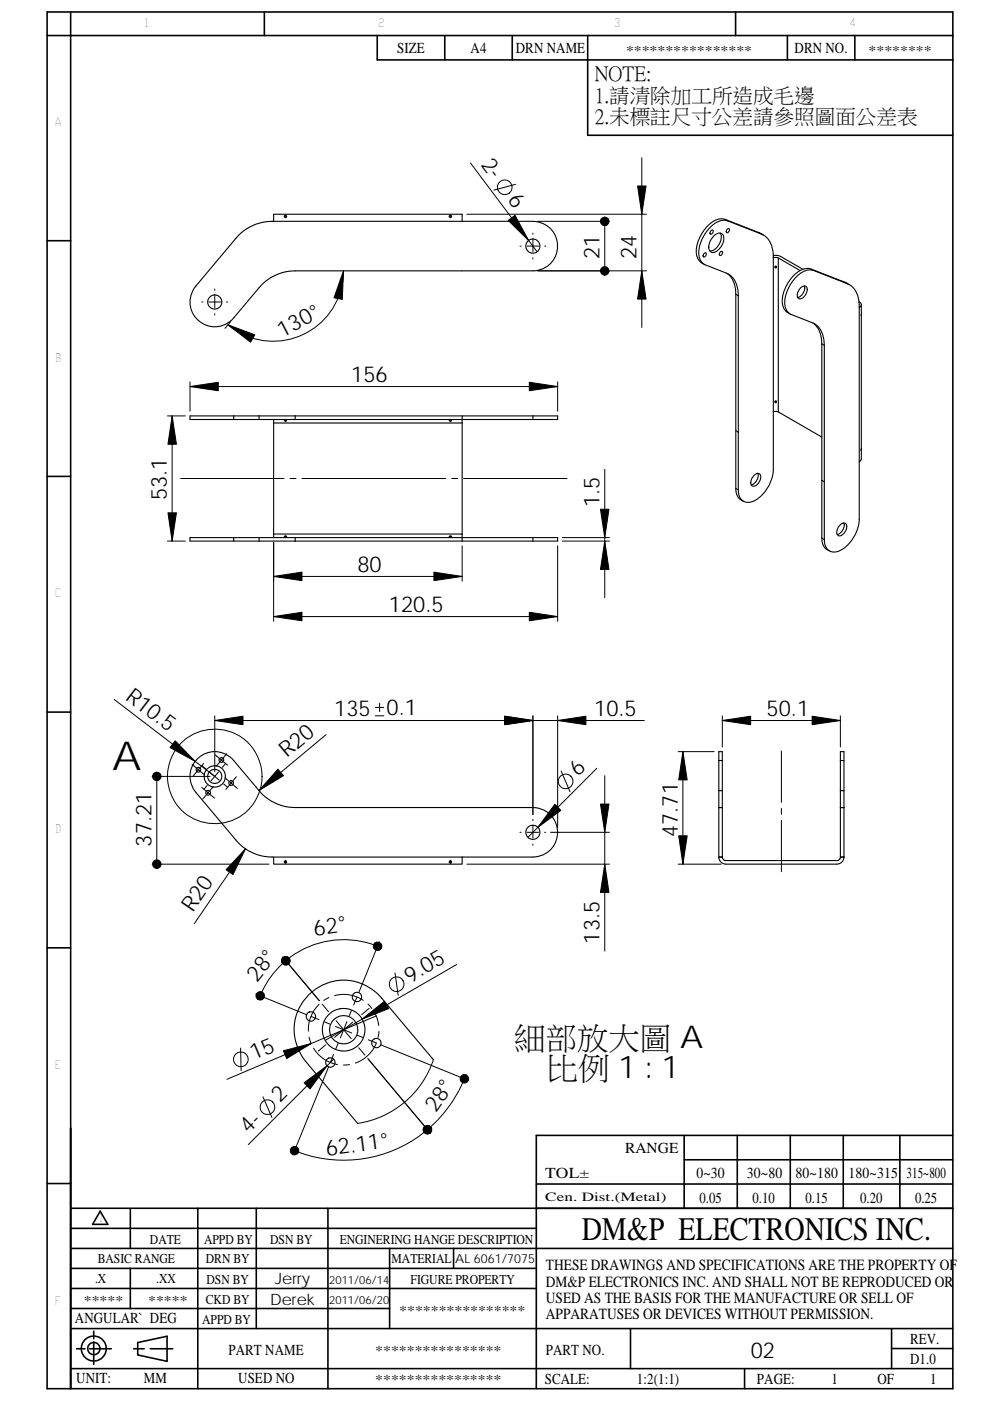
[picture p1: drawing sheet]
<svg xmlns="http://www.w3.org/2000/svg" width="210mm" height="297mm" viewBox="0 0 210 297" stroke-linecap="round" stroke-linejoin="round" font-family="sans-serif">
<g fill="none" stroke="#000" stroke-width=".34">
<path d="M10 2.5h192.1v291.9h-192.1zM15 2.5v291.9M56.1 2.5v5M80 7.5v5.2h122.1M94.3 7.5v5.2M108.6 7.5v5.2M124.7 7.5v21.2h77.4M156 2.5v5M167 7.5v5.2M181.3 7.5v5.2M202.1 7.5h-192.1M10 51h5"/>
<path d="M10 101h5M10 151h5M10 201h5M10 250.9h5M15 256.2h187.1M21.3 256.8l1.6 2.8h-3.3zM27.6 256.3v8.4M42 256.2v38.2M54.4 256.2v25.5M69.6 256.2v38.2M113.7 251h88.4M145.1 245.9h57"/>
<path d="M145.1 240.7v15.5M156.4 240.7v15.5M167.6 240.7v15.5M178.9 240.7v15.5M190.9 240.7v15.5M202.1 240.7h-88.4v53.7M15 264.7h187.1M15 260.4h98.7M15 268.9h98.7M15 273.2h98.7M15 277.4h67.6M27.6 268.9v8.5"/>
<path d="M82.6 264.7v17M96.2 264.7v4.2M15 290.2h187.1M15 281.7h187.1M16.3 286h1.7M19 286h4.6M19.9 284.5v4.8M19.9 282.2v1.6M28.4 286h2.2M29.2 284.6l6.2-1.3v5.3l-6.2-1.3zM31.9 286h4.7M133.7 281.7v8.5"/>
<path d="M157.9 290.2v4.2M189.1 281.7v8.5M189.1 285.9h13"/>
<circle cx="19.9" cy="285.9" r="2.65"/>
<circle cx="19.9" cy="285.9" r="1.3"/>
</g>
<g fill="none" stroke="#000" stroke-width=".23">
<path d="M50.6 49.9a10.1 10.1 0 0 1 7.4-3h55a5.2 5.2 0 0 1 5.3 5.3 5.2 5.2 0 0 1-5.3 5.2h-50.4a10 10 0 0 0-7.7 3.6l-5.3 6.4a5.2 5.2 0 0 1-7.4 .6 5.2 5.2 0 0 1-.7-7.3zM60.5 45.7v.4M95.5 45.7v.4M98 46.9v-1.5h-40v1.5M149.3 53.8l.2-.2a.4 .4 0 0 1 .4 .4 .4 .4 0 0 1-.4 .4l-.2 .1-.2-.1zM150.7 49l.3-.2a.46 .46 0 0 1 .2 .6 .46 .46 0 0 1-.5 .2l-.1-.2zM151.4 50a1.11 1.11 0 0 1 1.2-.6 1.11 1.11 0 0 1 .9 1 3.3 3.3 0 0 1-2.2 3.1 1.37 1.37 0 0 1-.8-2.1zM152.8 49.4a2.9 2.9 0 0 1-2.2 3.8M152.9 53.4l.1-.1a.45 .45 0 0 1 .2 .6 .45 .45 0 0 1-.5 .2l-.1-.3zM153.8 46.5a4.1 4.1 0 0 0-4.3 2.1 7.2 7.2 0 0 0-1.7 5.7 2.63 2.63 0 0 0 1.5 1.7M153.8 46.5l.5 .3M153.8 46.5l7.2 2.8"/>
<path d="M154.2 48.6l.4-.1a.47 .47 0 0 1 0 .6 .47 .47 0 0 1-.5 .1zM154.2 58a5.1 5.1 0 0 1 1.9 4.4l.5 .3M154.3 46.8l7.2 2.8M154.3 46.8a4.1 4.1 0 0 0-4.3 2.1 7.2 7.2 0 0 0-1.7 5.7l.4 .8 .5 .6 4.9 1.9a4.7 4.7 0 0 1 2.5 4.8M161 49.3l.5 .3M161 49.3l.9 .5M161.5 49.6a4.7 4.7 0 0 1 2.5 4.8v45.2a8 8 0 0 1-4.3 6.7 2.19 2.19 0 0 1-2.3-.2 2.19 2.19 0 0 1-.8-2.2M164 54.7l1-.1 4.7 2.8M164 54.2l1.4 .1 4.9 2.8M165.1 54.7v32.6M172 57l7.2 2.8M172.6 57.3l7.1 2.9"/>
<path d="M172.6 57.3a2.54 2.54 0 0 0-3.4 .4 7.8 7.8 0 0 0-3.2 7.1 2.51 2.51 0 0 0 1.5 1.7M172.6 57.3a4.1 4.1 0 0 0-4.3 2.1 7.3 7.3 0 0 0-1.7 5.7l.3 .8 .6 .6 4.8 1.9a4.7 4.7 0 0 1 2.5 4.8M179.2 59.8l1 .6M179.2 59.8l.5 .4M156.1 62.4v28.9l.5 .3M156.6 62.7v41.2M169.9 61a.79 .79 0 0 1 1.1-.2 .79 .79 0 0 1 .1 1.1 1.51 1.51 0 0 1-1.7 1.4 1.77 1.77 0 0 1 .5-2.3zM170.6 60.6a2.02 2.02 0 0 1-1.4 2.5M172.5 68.5a5.1 5.1 0 0 1 1.8 4.4M174.3 72.9l.5 .3M174.3 72.9v41.2M174.8 73.2v41.2"/>
<path d="M179.7 60.2a5 5 0 0 1 2.5 5v32.7M182.2 64a.63 .63 0 0 1 .5 .6 .63 .63 0 0 1-.5 .6M182.7 64.6v30.9v-.3M49.6 88.2v.7M49.6 88.2h-9.3v.7h9.3M49.6 88.2h5.3M49.6 88.9h5.3M54.9 88.2v.7M54.9 88.2h7.7M54.9 88.9h7.7M58 88.9v.8M58 89.7v23.5"/>
<path d="M58 89.7h40M60.3 89.1l.5 .1-.3 .1zM60.5 89v.3M62.6 88.2v.7M62.6 88.9h50.4M62.6 88.2h35.4M95.3 89.1l.5 .1-.3 .1zM95.5 89v.3M98 89.7v23.5M113 88.2h-15v1.5M113 88.2h5.3v.7h-5.3M113 88.2v.7"/>
<path d="M156.1 91.3v12.3l.5 .3M164 87.3l.7-.1 .4 .1M165.1 87.3l9.2 5.4M182.2 97.9v12.2a7.7 7.7 0 0 1-4.9 6.9 2.21 2.21 0 0 1-2.5-2.6M182.7 95.4v2l-.5 .5M40.3 114h9.3v.7h-9.3zM49.6 114h5.3M49.6 114.7h5.3M54.9 114v.7M54.9 114h7.7M54.9 114.7h7.7M58 113.2v.8"/>
<path d="M58 113.2h40v1.5M60.3 113.7a.23 .23 0 0 1 .3-.1 .23 .23 0 0 1 .2 .2l-.4 .1zM60.5 113.6v.3M62.6 114v.7M62.6 114.7h50.4M62.6 114h50.4M95.3 113.7a.23 .23 0 0 1 .3-.1 .23 .23 0 0 1 .2 .2l-.4 .1zM95.5 113.6v.3M113 114h5.3v.7h-5.3M113 114v.7M156.1 103.6a2.61 2.61 0 0 0 1.6 2.7M159.8 101l.8-.6h.4a1.66 1.66 0 0 1-.4 2.4 .74 .74 0 0 1-1 .2 .74 .74 0 0 1-.3-.9z"/>
<path d="M160.7 100.4a2.04 2.04 0 0 1-1.4 2.4M174.3 114.1a2.59 2.59 0 0 0 1.6 2.7M174.3 101.9l.5 .3M174.3 114.1l.5 .3M178.1 111.4a.78 .78 0 0 1 .8-.5 .78 .78 0 0 1 .7 .7v.3a1.88 1.88 0 0 1-1.8 1.7 1.59 1.59 0 0 1 .3-2.2zM179 110.9a2 2 0 0 1-1.4 2.4M42.2 160.6a5.2 5.2 0 0 1 7.4 .6l5.3 6.4a10 10 0 0 0 7.7 3.6h50.4a5.2 5.2 0 0 1 5.3 5.3 5.2 5.2 0 0 1-5.3 5.2h-55a10 10 0 0 1-7.9-3.6l-8.6-10.1a5.2 5.2 0 0 1 .7-7.4zM152.5 161.2v-1.8h.7v1.8M152.5 161.2v6.4M152.5 161.2h.7M152.5 167.6v3.6M152.5 167.6h.7"/>
<path d="M152.5 171.2h.7M152.5 171.2v10.5M153.2 161.2v6.4M153.2 167.6v14.1a.75 .75 0 0 0 .8 .8h23.5a.72 .72 0 0 0 .7-.8M178.2 167.6h.8v3.6h-.8zM178.2 161.2h.8v6.4M178.2 161.2v-1.8h.8v1.8M178.2 161.2v6.4M58 181.7v1.5h40v-1.5M60.3 182.6l.3-.1 .2 .3-.3 .2zM60.5 182.5v.5M95.4 182.6l.2-.1 .2 .4h-.4z"/>
<path d="M95.5 182.5v.5M152.5 181.7l.1 .6a1.52 1.52 0 0 0 1.4 .9h23.8a1.49 1.49 0 0 0 1.2-1.5M152.5 181.7h.7M153.6 182.4h.1M178.1 182.1h.1M178.2 181.7h.8M178.2 181.7v-10.5h.8v10.5M91.9 224.7l-11-13.1a10.5 10.5 0 0 0-14.7-1.3 10.5 10.5 0 0 0-1.3 14.8l11 13.1"/>
<circle cx="60.6" cy="45.9" r=".24"/>
<circle cx="95.5" cy="45.9" r=".24"/>
<circle cx="113" cy="52.2" r="1.5"/>
<circle cx="164.6" cy="56.6" r=".19"/>
<circle cx="45.6" cy="64" r="1.5"/>
<circle cx="164.6" cy="85.2" r=".21"/>
<circle cx="42.1" cy="163.2" r=".49"/>
<circle cx="44.1" cy="168.1" r=".5"/>
<circle cx="45.6" cy="164.6" r="2.26"/>
<circle cx="45.6" cy="164.6" r="1.5"/>
<circle cx="47" cy="161.1" r=".5"/>
<circle cx="49" cy="166" r=".5"/>
<circle cx="113" cy="176.5" r="1.5"/>
<circle cx="65.9" cy="215.5" r="1"/>
<circle cx="72.9" cy="218.3" r="4.5"/>
<circle cx="72.9" cy="218.3" r="3"/>
<circle cx="75.7" cy="211.4" r="1"/>
<circle cx="70.1" cy="225.3" r="1"/>
<circle cx="79.8" cy="221.2" r=".99"/>
</g>
<g fill="none" stroke="#000" stroke-width=".21">
<path d="M99.8 34.5l14.1 18.9M109.4 39.1l-4.6 1.2M136.1 33.4v36M72.9 57.4a14.9 14.9 0 0 1-8.7 13.6 14.9 14.9 0 0 1-15.9-2.1M99 45.4h38.1M110.3 52.2h.2M111.8 52.2h2.5M113 50.9v2.5M113 49.4v.3M113 54.7v.2M114 57.4h23.1M114 46.9h15.3"/>
<path d="M115.5 52.2h.3M128.3 46.9v10.5M42.8 64h.3M44.3 64h2.5M45.6 62.8v2.5M45.6 61.3v.2M45.6 66.5v.3M48 64h.3M48.9 68.2l-1.2 1.4M35.5 88.2h3.8M36.5 88.2v26.5M40.3 82h78"/>
<path d="M40.3 81v6.2M118.3 81v6.2M128.3 99.5v27.2M35.5 114.7h3.8M38.3 101.5h21.9M58 115v16.7M61.5 101.5h1.3M64.1 101.5h30.4M95.8 101.5h1.3M98 115.7v7.5M98.3 101.5h22M118.3 115.7v16"/>
<path d="M119.3 114h10M119.3 114.7h10M58 122.2h40M58 130.7h60.3M24.2 148.3l21.4 16.3M45.6 152.8h67.4M45.6 151.8v11.8M48.1 159.8l-2.3 2.7M69.2 155.8l-14.3 11.8M79.6 151.8h1.8M79.6 150h1.8M80.5 149.1v1.8"/>
<path d="M101 152.8h35.7M113 151.8v20.9M118.3 151.8v23.7M143.8 159.4h7.7M144.8 159.4v23.8M153.2 152.8h25M153.2 151.8v6.6M165.7 159.2v10.9M178.2 151.8v6.6M32.3 164.6h12.3M33.3 164.6v18.6M40.7 162.1l2.7 2.2"/>
<path d="M42.8 167l2.7 2.2M42.9 162.3l.7 .7M43.2 161.9l-2.2 2.6M43.9 166.5l-.6 .8M44.6 163.8l1.9 1.6M45.3 166.8l-2.3 2.6M45.6 160l2.7 2.3M46.4 163.7l-1.7 1.9M47.5 166.2l.7 .7M47.7 164.9l2.7 2.3M47.8 161.9l-.6 .8M50.1 164.7l-2.2 2.7"/>
<path d="M52.1 180l-10.9 15.8M54.3 166.8v.1M110.3 176.5h.2M111.8 176.5h2.5M113 175.2v2.5M113 173.7v.3M113 179v.2M115.5 176.5h.3M116.8 176.5h12.5M118.2 176.4l.2 .2M118.3 176.4v.2M118.3 176.4l-.1 .2"/>
<path d="M119 163.5l1.9 4.4M126.6 162.9l-14.6 14.6M128.3 164.5v37.2M165.7 171.4v1.3M165.7 173.9v10.9M32.3 183.2h24.7M80.5 199.7l-4.4 10.8M99 183.2h30.3M143.8 183.2h9.2M54.3 210.8l10.7 4.3M60 202.9l7.7 9.3M65.6 219.9l.3 1.2"/>
<path d="M66 215.5l1.6 .7M67.7 212.9a7.7 7.7 0 0 0-2.3 5.7M68.4 212.9l1.3 1.6M68.8 216.7l1.2 .4M69.8 211.5l-1.1 .6M71 211.1a7.5 7.5 0 0 1 6 1M71.2 217.6l3.4 1.4M71.3 216.4l1.6 1.9M72.9 218.3l-1.9 1.6M72.9 218.3l1.6 1.9M72.9 218.3l-.7 1.7M73.6 216.6l-.7 1.7"/>
<path d="M74.5 214.2l-.4 1.2M74.8 216.7l-1.9 1.6M75.7 211.4l-.7 1.7M75.8 219.5l1.1 .5M78 212.9l.9 .9M78.3 213.8l-1.6 1.3M79.5 214.9l.6 1.2 .2 1.3M79.8 215.4l-31.7 13.4M80.1 200.6a19.1 19.1 0 0 0-24.9 10.5M80.4 218.7l-.2 1.2M83.8 206.3l.7 4.7M96.9 204.5l-27.9 16.1"/>
<path d="M51 222.2l.1 4.8M55.8 232.5l1.9 4.4M66.5 222.2a7.3 7.3 0 0 0 5.1 3.5M69.1 221.5l-1.6 1.3M69.7 226.2l-7.6 18.7M70.7 223.6l-.6 1.7M70.8 224.6l-18.1 18.1M71.7 221.2l-.5 1.2M74.1 225.7l-1.2 .1M76.1 222.1l1.3 1.6M78 224.5l13.3 15.8M78.1 220.5l1.7 .6"/>
<path d="M79.8 221.1a7.3 7.3 0 0 1-4.4 4.3M80.8 221.5l18.6 7.6M91.9 224.7a20.1 20.1 0 0 1-16 13.5M98.5 228.7a27.6 27.6 0 0 1-36 15.2"/>
<circle cx="107.1" cy="39.7" r="1.56"/>
<circle cx="45.5" cy="164.6" r="10"/>
<circle cx="120" cy="165.7" r="1.56"/>
<circle cx="84.1" cy="208.7" r="1.56"/>
<circle cx="51.1" cy="224.6" r="1.56"/>
<circle cx="56.7" cy="234.7" r="1.55"/>
</g>
<g fill="#000" stroke="#000" stroke-width=".21">
<path d="M72.9 57.4l-.3 6.1-1.8-.4z" fill-rule="evenodd"/>
<path d="M107.8 46.7l1.4-1 2.9 5.3z" fill-rule="evenodd"/>
<path d="M127.6 56.8a.9 .9 0 0 1 1.5 .3 .9 .9 0 0 1-.8 1.2v-.9v.9a.9 .9 0 0 1-.9-.5 .9 .9 0 0 1 .2-1z" fill-rule="evenodd"/>
<path d="M127.7 46.2l.6-.2v.9v-.9a.9 .9 0 0 1 .8 1.2 .9 .9 0 0 1-1.4 .5 .9 .9 0 0 1 0-1.5z" fill-rule="evenodd"/>
<path d="M135.2 39.4h1.8l-.9 6z" fill-rule="evenodd"/>
<path d="M136.1 57.4l.9 6h-1.8z" fill-rule="evenodd"/>
<path d="M48.3 68.9l5.7 2.1-.9 1.6z" fill-rule="evenodd"/>
<path d="M36.5 88.2l.9 6h-1.8z" fill-rule="evenodd"/>
<path d="M40.3 82l6-1v1.8z" fill-rule="evenodd"/>
<path d="M112.3 81l6 1-6 .8z" fill-rule="evenodd"/>
<path d="M35.6 108.7h1.8l-.9 6z" fill-rule="evenodd"/>
<path d="M128.3 114.7l.9 6h-1.8z" fill-rule="evenodd"/>
<path d="M127.4 108h1.8l-.9 6z" fill-rule="evenodd"/>
<path d="M58 122.2l6.1-.9v1.8z" fill-rule="evenodd"/>
<path d="M58 130.7l6.1-.9v1.8z" fill-rule="evenodd"/>
<path d="M92 121.3l6 .9-6 .9z" fill-rule="evenodd"/>
<path d="M112.3 129.8l6 .9-6 .9z" fill-rule="evenodd"/>
<path d="M45.6 152.8l5.9-1v1.8z" fill-rule="evenodd"/>
<path d="M107 151.8l6 1-6 .8z" fill-rule="evenodd"/>
<path d="M107 151.8l6 1-6 .8z" fill-rule="evenodd"/>
<path d="M118.3 152.8l6-1v1.8z" fill-rule="evenodd"/>
<path d="M144.8 159.4l1 6h-1.8z" fill-rule="evenodd"/>
<path d="M153.2 152.8l6-1v1.8z" fill-rule="evenodd"/>
<path d="M172.3 151.8l5.9 1-5.9 .8z" fill-rule="evenodd"/>
<path d="M32.7 163.9l.6-.2v.9v-.9a.89 .89 0 0 1 .8 1.2 .89 .89 0 0 1-1.4 .4 .89 .89 0 0 1 0-1.4z" fill-rule="evenodd"/>
<path d="M37.2 157.1l4.2 4.3-5.3-2.9z" fill-rule="evenodd"/>
<path d="M52.1 180l-2.7 5.4-1.5-1z" fill-rule="evenodd"/>
<path d="M58.9 163.1l1.2 1.4-5.2 3.1z" fill-rule="evenodd"/>
<path d="M117.7 170.5l1.3 1.3-4.9 3.6z" fill-rule="evenodd"/>
<path d="M127.4 170.5h1.8l-.9 6z" fill-rule="evenodd"/>
<path d="M32.6 182.6a.9 .9 0 0 1 1.5 .3 .9 .9 0 0 1-.8 1.2v-.9v.9a.9 .9 0 0 1-.9-.6 .9 .9 0 0 1 .2-.9z" fill-rule="evenodd"/>
<path d="M128.3 183.2l.9 6h-1.8z" fill-rule="evenodd"/>
<path d="M144 177.2h1.8l-1 6z" fill-rule="evenodd"/>
<path d="M54.6 210.4a.9 .9 0 0 1 1.5 .7 .9 .9 0 0 1-1.4 .8l.5-.8-.5 .8a.89 .89 0 0 1-.1-1.5z" fill-rule="evenodd"/>
<path d="M60.1 202.9a.9 .9 0 0 1 1.3 .3 .9 .9 0 0 1-.3 1.3 .9 .9 0 0 1-1.3-.3l.8-.5-.8 .5a.9 .9 0 0 1 .3-1.3z" fill-rule="evenodd"/>
<path d="M59.9 203.1a.92 .92 0 0 1 1.3-.1l-.6 .7 .6-.7a.9 .9 0 0 1 .1 1.3 .9 .9 0 0 1-1.3 .1 .9 .9 0 0 1-.1-1.3z" fill-rule="evenodd"/>
<path d="M76.8 216.1l4.8-3.8 .8 1.5z" fill-rule="evenodd"/>
<path d="M79.3 200.2a.9 .9 0 0 1 1.1-.4 .9 .9 0 0 1 .6 1l-.9-.2 .9 .2a.9 .9 0 0 1-1.3 .7 .9 .9 0 0 1-.4-1.3z" fill-rule="evenodd"/>
<path d="M60.1 222.8l5.9-1.5-5.2 3.1z" fill-rule="evenodd"/>
<path d="M64.5 229.6l4.9-3.6-3.6 4.9z" fill-rule="evenodd"/>
<path d="M90 239a.89 .89 0 0 1 1.4 0l-.7 .5 .7-.5a.9 .9 0 0 1-.8 1.4 .9 .9 0 0 1-.6-1.4z" fill-rule="evenodd"/>
<path d="M98 228l.4-.2 .5 .1-.4 .8 .4-.8a.9 .9 0 0 1 .3 1.4 .9 .9 0 0 1-1.4 0 .9 .9 0 0 1 .2-1.3z" fill-rule="evenodd"/>
<path d="M61.9 243.2a.9 .9 0 0 1 1.4 .5 .9 .9 0 0 1-.8 1.2 .9 .9 0 0 1-.9-1.2l.9 .2-.9-.2z" fill-rule="evenodd"/>
<path d="M90 238.9a.9 .9 0 0 1 1.3-.1 .9 .9 0 0 1 0 1.3 .9 .9 0 0 1-1.3 .1l.7-.7-.7 .7a.88 .88 0 0 1 0-1.3z" fill-rule="evenodd"/>
</g>
<text font-size="8.4" x="23.8" y="163.2">A</text>
<text font-size="7" x="123.4" y="262.9">DM&amp;P ELECTRONICS INC.</text>
<g font-size="6.7">
<text x="109.1" y="222.1">細部放大圖 A</text>
<text x="116" y="228.6">比例 1 : 1</text>
</g>
<g font-size="4.7">
<text x="101.9" y="34.9" transform="rotate(53 101.9 34.9)">2-</text>
<text x="107.5" y="42.5" transform="rotate(53 107.5 42.5)">6</text>
<text x="127.2" y="54.9" transform="rotate(-90 127.2 54.9)">21</text>
<text x="135" y="54.9" transform="rotate(-90 135 54.9)">24</text>
<text x="59.8" y="71.6" transform="rotate(-27 59.8 71.6)">130°</text>
<text x="74.5" y="80.9">156</text>
<text x="35.4" y="106" transform="rotate(-90 35.4 106)">53.1</text>
<text x="127.2" y="107.5" transform="rotate(-90 127.2 107.5)">1.5</text>
<text x="75.8" y="121.2">80</text>
<text x="82.5" y="129.7">120.5</text>
<text x="26.4" y="148.1" transform="rotate(37 26.4 148.1)">R10.5</text>
<text x="70.9" y="151.7">135</text>
<text x="82" y="151.7">0.1</text>
<text x="126" y="151.7">10.5</text>
<text x="162.6" y="151.7">50.1</text>
<text x="60.8" y="160.7" transform="rotate(-40 60.8 160.7)">R20</text>
<text x="122.6" y="164.8" transform="rotate(-45 122.6 164.8)">6</text>
<text x="32.2" y="179.5" transform="rotate(-90 32.2 179.5)">37.21</text>
<text x="143.7" y="177.5" transform="rotate(-90 143.7 177.5)">47.71</text>
<text x="40.9" y="193.7" transform="rotate(-56 40.9 193.7)">R20</text>
<text x="66.7" y="198.4" transform="rotate(-7 66.7 198.4)">62°</text>
<text x="127.2" y="200.1" transform="rotate(-90 127.2 200.1)">13.5</text>
<text x="54.5" y="208.4" transform="rotate(-52 54.5 208.4)">28°</text>
<text x="86.9" y="208.5" transform="rotate(-30 86.9 208.5)">9.05</text>
<text x="53.8" y="224.8" transform="rotate(-23 53.8 224.8)">15</text>
<text x="59.4" y="233.9" transform="rotate(-45 59.4 233.9)">2</text>
<text x="92.5" y="235.9" transform="rotate(-56 92.5 235.9)">28°</text>
<text x="52.7" y="240.5" transform="rotate(-45 52.7 240.5)">4-</text>
<text x="69.3" y="245.1" transform="rotate(-7 69.3 245.1)">62.11°</text>
<text x="159.2" y="287.9">02</text>
</g>
<g font-size="4.4">
<text x="126.1" y="17">NOTE:</text>
<text x="126.1" y="21.5">1.請清除加工所造成毛邊</text>
<text x="126.1" y="26">2.未標註尺寸公差請參照圖面公差表</text>
</g>
<g font-size="3.3">
<text x="115.8" y="269.3">THESE DRAWINGS AND SPECIFICATIONS ARE THE PROPERTY OF</text>
<text x="58.3" y="272.3">Jerry</text>
<text x="115.8" y="272.8">DM&amp;P ELECTRONICS INC. AND SHALL NOT BE REPRODUCED OR</text>
<text x="57.3" y="276.6">Derek</text>
<text x="115.8" y="279.7">APPARATUSES OR DEVICES WITHOUT PERMISSION.</text>
<text x="115.8" y="276.2">USED AS THE BASIS FOR THE MANUFACTURE OR SELL OF</text>
</g>
<g font-size="3.2">
<text x="84.2" y="11.3">SIZE</text>
<text x="99.8" y="11.3">A4</text>
<text x="109.4" y="11.3">DRN NAME</text>
<text x="168.5" y="11.3">DRN NO.</text>
<text x="132.6" y="244.5">RANGE</text>
<text x="115.6" y="249.7">TOL±</text>
<text x="147.7" y="249.8">0~30</text>
<text x="158.4" y="249.8">30~80</text>
<text x="168.8" y="249.8">80~180 180~315</text>
<text x="192.3" y="249.8">315~800</text>
<text x="148.4" y="255">0.05</text>
<text x="159.6" y="255">0.10</text>
<text x="170.8" y="255">0.15</text>
<text x="182.5" y="255">0.20</text>
<text x="194.1" y="255">0.25</text>
<text x="15.9" y="280.6">ANGULAR` DEG</text>
<text x="48.5" y="287.3">PART NAME</text>
<text x="115.7" y="287.3">PART NO.</text>
<text x="193" y="284.9">REV.</text>
<text x="16.2" y="293.3">UNIT:</text>
<text x="30.5" y="293.3">MM</text>
<text x="50.5" y="293.3">USED NO</text>
<text x="115.5" y="293.5">SCALE:</text>
<text x="135.1" y="293.5">1:2(1:1)</text>
<text x="160.5" y="293.5">PAGE:</text>
<text x="176.4" y="293.5">1</text>
<text x="186.1" y="293.5">OF</text>
<text x="193" y="289.1">D1.0</text>
<text x="197.3" y="293.5">1</text>
</g>
<g font-size="2.9">
<text x="132.8" y="11.7">****************</text>
<text x="184.2" y="11.7">********</text>
<text x="31.8" y="263.7">DATE</text>
<text x="43.3" y="263.7">APPD BY</text>
<text x="57.3" y="263.7">DSN BY</text>
<text x="72.1" y="263.7">ENGINERING HANGE DESCRIPTION</text>
<text x="20.7" y="267.8">BASIC RANGE</text>
<text x="43.7" y="267.8">DRN BY</text>
<text x="83.1" y="267.8">MATERIAL</text>
<text x="20.2" y="272.1">.X</text>
<text x="33.1" y="272.1">.XX</text>
<text x="43.8" y="272.3">DSN BY</text>
<text x="87.1" y="272.2">FIGURE PROPERTY</text>
<text x="17.8" y="276.7">*****</text>
<text x="31.4" y="276.7">*****</text>
<text x="42.9" y="280.6">APPD BY</text>
<text x="43.7" y="276.5">CKD BY</text>
<text x="84.7" y="278.8">****************</text>
<text x="79.6" y="287.3">****************</text>
<text x="79.6" y="293.5">****************</text>
</g>
<text font-size="2.7" x="115.6" y="254.7">Cen. Dist.(Metal)</text>
<text font-size="2.6" x="96.6" y="267.8">AL 6061/7075</text>
<g font-size="2.5">
<text x="30.6" y="5.7">1</text>
<text x="80.2" y="5.7">2</text>
<text x="130.2" y="5.7">3</text>
<text x="180.2" y="5.7">4</text>
<text x="11.6" y="26.7">A</text>
<text x="11.6" y="76.7">B</text>
<text x="11.6" y="126.7">C</text>
<text x="11.6" y="176.7">D</text>
<text x="11.6" y="226.6">E</text>
<text x="21" y="259.2">1</text>
<text x="11.6" y="276.6">F</text>
</g>
<g font-size="2.4">
<text x="69.8" y="272.3">2011/06/14</text>
<text x="69.8" y="276.4">2011/06/20</text>
</g>
</svg>
